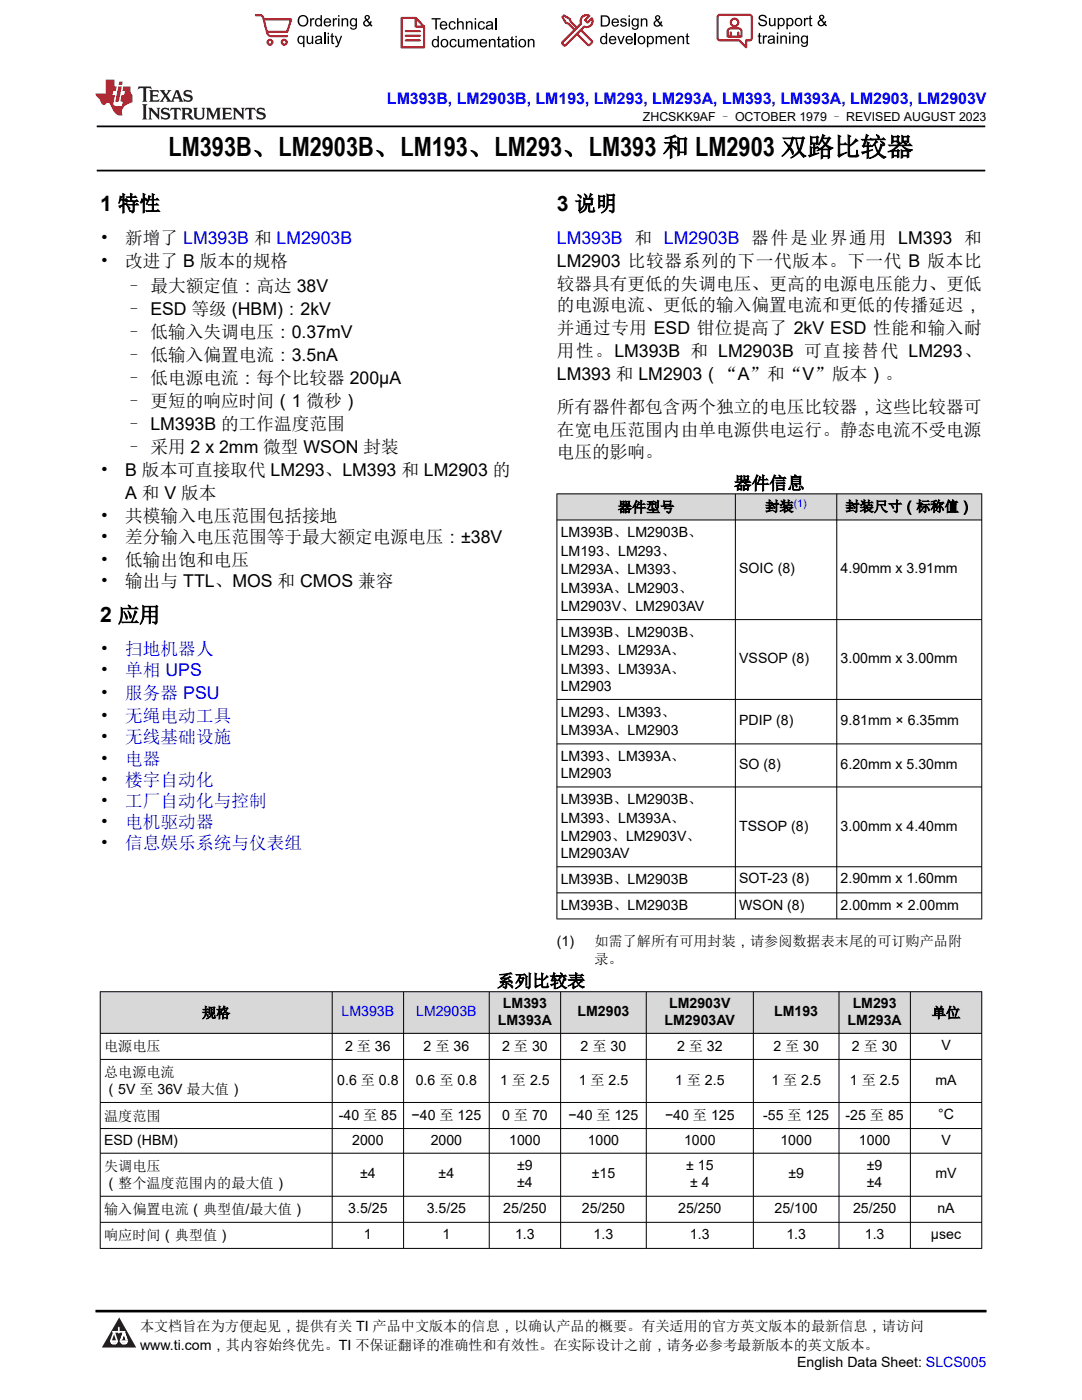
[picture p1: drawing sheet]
<svg xmlns="http://www.w3.org/2000/svg" width="216mm" height="279mm" viewBox="0 0 216 279" stroke-linecap="round" stroke-linejoin="round" font-family="sans-serif">
<path d="M19.3 25.2h177.3M19.3 34h177.3" fill="none" stroke="#000" stroke-width=".35"/>
<g fill="#d8d8d8">
<path d="M111.1 98.6h84.8v5.2h-84.8z" fill-rule="evenodd"/>
<path d="M111.2 98.6h35.5v5.1h-35.5z" fill-rule="evenodd"/>
<path d="M146.8 98.6h20.1v5.1h-20.1z" fill-rule="evenodd"/>
<path d="M167 98.6h28.8v5.1h-28.8z" fill-rule="evenodd"/>
</g>
<g fill="none" stroke="#000" stroke-width=".2">
<path d="M111.1 98.6h84.9M111.1 98.5v85M146.7 98.5v85M167 98.5v85M195.9 98.5v85M111.1 103.8h84.9M111.1 123.7h84.9M111.1 139.6h84.9M111.1 148.5h84.9M111.1 157.1h84.9M111.1 173h84.9M111.1 178.2h84.9"/>
<path d="M111.1 183.4h84.9"/>
</g>
<g fill="#d8d8d8">
<path d="M20 197.9h175.9v8.3h-175.9z" fill-rule="evenodd"/>
<path d="M20.1 198h46.1v8.2h-46.1z" fill-rule="evenodd"/>
<path d="M66.4 198h14.1v8.2h-14.1z" fill-rule="evenodd"/>
<path d="M80.6 198h17v8.2h-17z" fill-rule="evenodd"/>
<path d="M97.7 198h14.1v8.2h-14.1z" fill-rule="evenodd"/>
<path d="M111.9 198h17v8.2h-17z" fill-rule="evenodd"/>
<path d="M129 198h21.3v8.2h-21.3z" fill-rule="evenodd"/>
<path d="M150.4 198h17v8.2h-17z" fill-rule="evenodd"/>
<path d="M167.5 198h14.1v8.2h-14.1z" fill-rule="evenodd"/>
<path d="M181.7 198h14.1v8.2h-14.1z" fill-rule="evenodd"/>
</g>
<g fill="none" stroke="#000" stroke-width=".2">
<path d="M19.9 197.9h176.1M20 197.9v51.3M66.3 197.9v51.3M80.5 197.9v51.3M97.6 197.9v51.3M111.9 197.9v51.3M129 197.9v51.3M150.3 197.9v51.3M167.4 197.9v51.3M181.7 197.9v51.3M195.9 197.9v51.3M19.9 206.2h176.1"/>
<path d="M19.9 211.4h176.1M19.9 220h176.1M19.9 225.2h176.1M19.9 230.1h176.1M19.9 238.7h176.1M19.9 243.9h176.1M19.9 249.1h176.1"/>
</g>
<path d="M0 0h215.9v23.8h-215.9z" fill-rule="evenodd" fill="#fff"/>
<path d="M27.7 17.3l-.2 .6 .5-.3h.6v.1v2.2l-.2 .4h1l-.2-.4v-2.2v-.1h.5l.5 .3-.1-.6zM29.8 18l.2 .4v1.5l-.2 .4h1.9l.1-.6a1.08 1.08 0 0 1-1.3 .2v-.7h.6l.4 .2v-.6l-.4 .2h-.6v-.6l.2-.1a1 1 0 0 1 1 .2l-.1-.5zM31.8 18l1 1.1-1 1.2h.9l-.2-.2 .4-.7 .5 .7-.2 .2h1.6l-.2-.2 .1-.4h1l.1 .4-.1 .2h.9l-.2-.3-.8-2h-.5l-1 2.2-.8-1.1 .9-1.1h-.8l.2 .2-.5 .6-.3-.6 .1-.2zM35.2 18.4l.4 1h-.8zM36.8 18.1a.65 .65 0 0 0-.2 .7 .65 .65 0 0 0 .6 .5l.7 .1 .1 .3a.79 .79 0 0 1-.7 .4 .79 .79 0 0 1-.7-.5l.1 .7 .2-.1a.93 .93 0 0 0 1.1 .1 .93 .93 0 0 0 .4-1 1.46 1.46 0 0 0-1.2-.6l-.1-.3a1.09 1.09 0 0 1 1.2 .2l-.2-.6-.1 .1-.6-.2zM28.4 20.8l.2 .4v2.3l-.2 .3h1l-.2-.3v-2.3l.2-.4zM29.6 21.5l.2 .4v1.6l-.2 .3h.8l-.3-.3v-1.4l1.7 1.8v-2l.2-.4h-.8l.2 .2 .1 1.1-1.2-1.3zM32.3 21.7a.65 .65 0 0 0-.2 .7 .65 .65 0 0 0 .7 .4l.6 .2 .1 .2a.79 .79 0 0 1-.7 .4 .79 .79 0 0 1-.7-.5l.1 .7 .2-.1a.93 .93 0 0 0 1.1 .1 .93 .93 0 0 0 .4-.9 1.46 1.46 0 0 0-1.2-.6l-.1-.4a1.09 1.09 0 0 1 1.2 .2l-.2-.6-.1 .1-.6-.1zM34.1 21.5l-.1 .7a.63 .63 0 0 1 .7-.4l.1 1.7-.3 .3h1l-.2-.3v-1.7a.66 .66 0 0 1 .8 .4l-.1-.7zM36.2 21.5l.2 .4v1.6l-.2 .3h.9l-.2-.2v-.7h.5l.1 .2a.79 .79 0 0 0 1.2 .6l-1-.9a.61 .61 0 0 0 .6-.6 .61 .61 0 0 0-.5-.6zM36.9 21.8h.2a.47 .47 0 0 1 .5 .1 .47 .47 0 0 1 .1 .5l-.2 .2h-.6zM38.5 21.5l.2 .2a2.27 2.27 0 0 0 .4 2 1.04 1.04 0 0 0 1.7-.7v-1.3l.2-.2h-.8l.2 .4v1.1a.6 .6 0 0 1-.6 .6 .6 .6 0 0 1-.6-.6v-1.1l.3-.4zM41.1 21.5l.2 .4v1.6l-.2 .3h.7l-.2-.3v-1.5l.9 1.9 .8-1.9v1.5l-.2 .3h1l-.3-.3v-1.6l.3-.4h-.8l-.7 1.5-.7-1.5zM44.3 21.5l.2 .4v1.6l-.2 .3h1.9l.1-.5a1.09 1.09 0 0 1-1.3 .1v-.6h.6l.4 .1v-.6l-.4 .2h-.6v-.6l.2-.1a1.01 1.01 0 0 1 1 .3l-.1-.6zM46.4 21.5l.3 .4v1.6l-.3 .3h.8l-.2-.3v-1.4l1.6 1.8v-2l.2-.4h-.7l.2 .2v1.1l-1.2-1.3zM49 21.5l-.1 .7a.63 .63 0 0 1 .8-.4v1.7l-.3 .3h1l-.2-.3v-1.7a.66 .66 0 0 1 .8 .4l-.1-.7zM51.4 21.7a.65 .65 0 0 0-.2 .7 .65 .65 0 0 0 .6 .4l.6 .2 .2 .2a.79 .79 0 0 1-.8 .4 .79 .79 0 0 1-.6-.5l.1 .7 .2-.1a.93 .93 0 0 0 1 .1 .93 .93 0 0 0 .5-.9 1.46 1.46 0 0 0-1.3-.6l-.1-.4a1.09 1.09 0 0 1 1.3 .2l-.2-.6-.2 .1-.5-.1z" fill="#231f20"/>
<path d="M21.1 15.9v2.8h-2.1l.1 .3 .9 1a.95 .95 0 0 0 .9 .9 .59 .59 0 0 1 .6-.4 .59 .59 0 0 1 .5 .4l.4 .8a1.59 1.59 0 0 0 2.1 1.3 1.61 1.61 0 0 1 1-2.2l1-.4-.1-1.5a1.59 1.59 0 0 1-.4-1.6h-1.4l-.2 .9h.5l-.1 .8h-.5l-.2 1v.2l.4 .1-.2 .9h-.6a.73 .73 0 0 1-1.1-.7l.3-1.5h-.5l.2-.8h.5l.2-.9h-.5v-1.4zM23.6 17.3l-.6 3h.7l.6-3zM23.8 16.3l-.1 .7h.7l.1-.7z" fill="#ed1c24"/>
<g fill="#000">
<path d="M59.4 4.2a1.12 1.12 0 0 1 2.2 0 1.12 1.12 0 0 1-2.2 0zM59.9 3.5a.89 .89 0 0 0-.1 1.1 .89 .89 0 0 0 1.1 .4 .88 .88 0 0 0 .3-1.3 .88 .88 0 0 0-1.3-.2z" fill-rule="evenodd"/>
<path d="M59.5 7.3l.5-.2 .5 .3v-.3h.3v2.3h-.3v-.8a.74 .74 0 0 1-1 0 .74 .74 0 0 1-.1-1zM59.8 7.5a.57 .57 0 0 0-.2 .7 .57 .57 0 0 0 .8 .2 .57 .57 0 0 0 .1-.7 .57 .57 0 0 0-.7-.2z" fill-rule="evenodd"/>
<path d="M61.9 3.6h.2v.3l.2-.2 .3-.1 .2 .1-.1 .3a.36 .36 0 0 0-.5 0 .36 .36 0 0 0 0 .4v.9h-.3z" fill-rule="evenodd"/>
<path d="M61.2 7.1h.3v.9a.41 .41 0 0 0 .4 .6 .41 .41 0 0 0 .3-.6v-.9h.3v1.7h-.2v-.3a.58 .58 0 0 1-.7 .3 .58 .58 0 0 1-.4-.6z" fill-rule="evenodd"/>
<path d="M63 3.8l.5-.2 .5 .2v-.8h.2v2.3h-.2v-.2a.75 .75 0 0 1-1-.1 .75 .75 0 0 1-.1-1zM63.2 4a.57 .57 0 0 0-.1 .7 .57 .57 0 0 0 .8 .2 .57 .57 0 0 0 .1-.7 .57 .57 0 0 0-.8-.2z" fill-rule="evenodd"/>
<path d="M63 7.3a.74 .74 0 0 1 1-.1 .74 .74 0 0 1 .3 .9v.7h-.3v-.2a.57 .57 0 0 1-.8 .2 .57 .57 0 0 1-.2-.8l1-.3a.41 .41 0 0 0-.4-.4 .41 .41 0 0 0-.4 .4l-.3-.1zM63.2 8.2a.35 .35 0 0 0 .2 .5 .35 .35 0 0 0 .5-.3l.1-.4z" fill-rule="evenodd"/>
<path d="M65.4 6.5h.3v.3h-.3zM65.4 7.1h.3v1.7h-.3z" fill-rule="evenodd"/>
<path d="M64.8 3.8a.76 .76 0 0 1 .9-.1 .76 .76 0 0 1 .4 .8h-1.2a.47 .47 0 0 0 .3 .6 .47 .47 0 0 0 .6-.4l.3 .1a.82 .82 0 0 1-1.3 .3 .82 .82 0 0 1 0-1.3zM65 4l-.1 .3h.9l-.3-.4z" fill-rule="evenodd"/>
<path d="M66.4 3.6h.3v.3l.1-.2 .4-.1 .1 .1-.1 .3a.36 .36 0 0 0-.4 0 .36 .36 0 0 0-.1 .4v.9h-.3z" fill-rule="evenodd"/>
<path d="M66.1 6.7l.3-.1v.5h.3v.3h-.3v.9l.1 .2h.2v.3a.41 .41 0 0 1-.4-.1 .41 .41 0 0 1-.2-.4v-.9h-.2v-.3h.2z" fill-rule="evenodd"/>
<path d="M66.8 7.1h.3l.4 1.4 .5-1.4h.3l-.6 1.7a.57 .57 0 0 1-.8 .6v-.3a.37 .37 0 0 0 .5-.3z" fill-rule="evenodd"/>
<path d="M67.5 3h.2v.3h-.2zM67.5 3.6h.2v1.7h-.2z" fill-rule="evenodd"/>
<path d="M68.2 3.6h.2v.3a.58 .58 0 0 1 .7-.3 .58 .58 0 0 1 .4 .7v1h-.3v-1a.4 .4 0 0 0-.4-.5 .4 .4 0 0 0-.4 .6v.9h-.2z" fill-rule="evenodd"/>
<path d="M70 3.8l.5-.2 .5 .2v-.2h.2v1.5a.71 .71 0 0 1-.5 .8 .71 .71 0 0 1-.8-.5h.2a.46 .46 0 0 0 .6 .3 .46 .46 0 0 0 .3-.6 .78 .78 0 0 1-1.1-.2 .78 .78 0 0 1 .1-1.1zM70.2 4a.53 .53 0 0 0-.1 .8 .53 .53 0 0 0 .8 0 .54 .54 0 0 0 0-.7 .54 .54 0 0 0-.7-.1z" fill-rule="evenodd"/>
<path d="M72.9 3.1a.53 .53 0 0 1 .8 .1 .53 .53 0 0 1-.3 .8l.4 .5 .1-.3 .3 .1-.2 .5 .3 .3-.2 .2-.3-.3a.71 .71 0 0 1-1.2 .1 .71 .71 0 0 1 .4-1.1l-.3-.5zM73 3.5a.3 .3 0 0 0 .6 0 .3 .3 0 0 0-.6 0zM72.9 4.3a.45 .45 0 0 0 0 .7 .45 .45 0 0 0 .7-.2l-.5-.6z" fill-rule="evenodd"/>
<path d="M86.1 3.6h1.8v.3h-.7v2h-.3v-2h-.8z" fill-rule="evenodd"/>
<path d="M86.3 8l.5-.2 .5 .2v-.8h.3v2.2h-.3v-.2a.76 .76 0 0 1-1 0 .76 .76 0 0 1-.1-1zM86.6 8.1a.58 .58 0 0 0-.2 .8 .58 .58 0 0 0 .8 .2 .58 .58 0 0 0 .1-.8 .58 .58 0 0 0-.7-.2z" fill-rule="evenodd"/>
<path d="M88.2 7.9a.81 .81 0 0 1 1.1 .2 .81 .81 0 0 1-.2 1.1 .81 .81 0 0 1-1.1-.1l-.1-.8zM88.3 8.1a.57 .57 0 0 0 0 .9 .57 .57 0 0 0 .8 0 .57 .57 0 0 0 0-.8 .57 .57 0 0 0-.8-.1z" fill-rule="evenodd"/>
<path d="M88 4.4a.77 .77 0 0 1 .9-.1 .77 .77 0 0 1 .4 .8h-1.3a.48 .48 0 0 0 .4 .6 .48 .48 0 0 0 .6-.3h.3a.83 .83 0 0 1-1.3 .4 .83 .83 0 0 1 0-1.4zM88.2 4.6l-.2 .3h1l-.3-.4z" fill-rule="evenodd"/>
<path d="M89.7 4.4a.7 .7 0 0 1 1.2 .3l-.2 .1a.45 .45 0 0 0-.6-.3 .45 .45 0 0 0-.3 .6 .45 .45 0 0 0 .3 .6 .45 .45 0 0 0 .6-.4h.3a.76 .76 0 0 1-1.1 .6 .76 .76 0 0 1-.3-1.1z" fill-rule="evenodd"/>
<path d="M89.9 8a.7 .7 0 0 1 1.2 .3h-.3a.45 .45 0 0 0-.5-.3 .45 .45 0 0 0-.3 .6 .45 .45 0 0 0 .3 .6 .45 .45 0 0 0 .6-.4l.2 .1a.76 .76 0 0 1-1 .5 .76 .76 0 0 1-.4-1.1z" fill-rule="evenodd"/>
<path d="M91.2 3.6h.3v.8a.59 .59 0 0 1 .7-.2 .59 .59 0 0 1 .3 .7v1h-.2v-1a.4 .4 0 0 0-.5-.4 .4 .4 0 0 0-.3 .5v.9h-.3z" fill-rule="evenodd"/>
<path d="M91.4 7.8h.2v.9a.41 .41 0 0 0 .5 .5 .41 .41 0 0 0 .3-.5v-.9h.3v1.6h-.3v-.2a.58 .58 0 0 1-.7 .3 .58 .58 0 0 1-.3-.7z" fill-rule="evenodd"/>
<path d="M93 4.2h.2v.3a.59 .59 0 0 1 .7-.3 .59 .59 0 0 1 .4 .7v1h-.3v-1a.41 .41 0 0 0-.4-.5 .41 .41 0 0 0-.4 .6v.9h-.2z" fill-rule="evenodd"/>
<path d="M93.1 7.8h.3v.2a.56 .56 0 0 1 1 0 .54 .54 0 0 1 .6-.2 .54 .54 0 0 1 .4 .5v1.1h-.3v-1a.34 .34 0 0 0-.3-.4 .34 .34 0 0 0-.4 .3v1.1h-.3v-1a.38 .38 0 0 0-.5-.4 .38 .38 0 0 0-.2 .6v.8h-.3z" fill-rule="evenodd"/>
<path d="M94.7 3.6h.3v.3h-.3zM94.7 4.2h.3v1.7h-.3z" fill-rule="evenodd"/>
<path d="M95.5 4.4a.7 .7 0 0 1 1.3 .3l-.3 .1a.45 .45 0 0 0-.6-.3 .45 .45 0 0 0-.3 .6 .45 .45 0 0 0 .3 .6 .45 .45 0 0 0 .6-.4h.3a.76 .76 0 0 1-1.1 .6 .76 .76 0 0 1-.3-1.1z" fill-rule="evenodd"/>
<path d="M95.9 8a.77 .77 0 0 1 .9-.2 .77 .77 0 0 1 .4 .9h-1.2a.48 .48 0 0 0 .3 .5 .48 .48 0 0 0 .6-.3h.3a.83 .83 0 0 1-1.3 .4 .83 .83 0 0 1 0-1.3zM96.1 8.1l-.1 .4h.9l-.2-.5z" fill-rule="evenodd"/>
<path d="M97.5 7.8h.3v.2a.59 .59 0 0 1 .7-.2 .59 .59 0 0 1 .4 .6v1h-.3v-1a.41 .41 0 0 0-.5-.4 .41 .41 0 0 0-.3 .5v.9h-.3z" fill-rule="evenodd"/>
<path d="M97.1 4.4a.74 .74 0 0 1 1-.1 .74 .74 0 0 1 .3 .9v.7h-.3v-.2a.59 .59 0 0 1-.8 .2 .59 .59 0 0 1-.3-.8l1.1-.3a.42 .42 0 0 0-.4-.4 .42 .42 0 0 0-.5 .4l-.2-.1zM97.3 5.3a.36 .36 0 0 0 .2 .5 .36 .36 0 0 0 .5-.2l.1-.5z" fill-rule="evenodd"/>
<path d="M99.4 7.4l.2-.2v.6h.3v.2h-.3v1l.1 .2h.2l.1 .2a.41 .41 0 0 1-.5 0 .41 .41 0 0 1-.1-.4v-1h-.2v-.2h.2z" fill-rule="evenodd"/>
<path d="M100.3 8a.74 .74 0 0 1 .9-.2 .74 .74 0 0 1 .3 .9l.1 .7h-.3v-.2a.59 .59 0 0 1-.8 .3 .59 .59 0 0 1-.3-.8l1-.3a.42 .42 0 0 0-.3-.4 .42 .42 0 0 0-.5 .3h-.3zM100.5 8.8a.36 .36 0 0 0 .1 .5 .36 .36 0 0 0 .5-.2l.2-.5z" fill-rule="evenodd"/>
<path d="M102 7.4l.3-.2v.6h.3v.2h-.3v1l.1 .2h.2v.2a.41 .41 0 0 1-.5 0 .41 .41 0 0 1-.1-.4v-1h-.2v-.2h.2z" fill-rule="evenodd"/>
<path d="M102.8 7.2h.3v.3h-.3zM102.8 7.8h.3v1.6h-.3z" fill-rule="evenodd"/>
<path d="M103.7 7.9a.81 .81 0 0 1 1.1 .2 .81 .81 0 0 1-.1 1.1 .81 .81 0 0 1-1.2-.1v-.8zM103.9 8.1a.57 .57 0 0 0-.1 .9 .57 .57 0 0 0 .8 0 .57 .57 0 0 0 0-.8 .57 .57 0 0 0-.7-.1z" fill-rule="evenodd"/>
<path d="M105.3 7.8h.3v.2a.59 .59 0 0 1 .7-.2 .59 .59 0 0 1 .4 .6v1h-.3v-1a.41 .41 0 0 0-.5-.4 .41 .41 0 0 0-.3 .5v.9h-.3z" fill-rule="evenodd"/>
<path d="M119.9 3.1h.7a1.12 1.12 0 0 1 1.1 1.1 1.12 1.12 0 0 1-1 1.1h-.8zM120.2 3.3v1.7h.4a.86 .86 0 0 0 .8-.8 .86 .86 0 0 0-.8-.9z" fill-rule="evenodd"/>
<path d="M119.9 7.4l.5-.3 .5 .3v-.8h.2v2.2h-.2v-.2a.75 .75 0 0 1-1 0 .75 .75 0 0 1-.1-1zM120.1 7.5a.57 .57 0 0 0-.1 .8 .57 .57 0 0 0 .8 .2 .57 .57 0 0 0 .1-.8 .57 .57 0 0 0-.8-.2z" fill-rule="evenodd"/>
<path d="M121.7 7.4a.76 .76 0 0 1 .9-.2 .76 .76 0 0 1 .4 .9h-1.2a.47 .47 0 0 0 .3 .5 .47 .47 0 0 0 .6-.3h.3a.82 .82 0 0 1-1.3 .4 .82 .82 0 0 1 0-1.3zM121.9 7.5l-.1 .3h.9l-.3-.4z" fill-rule="evenodd"/>
<path d="M122.2 3.9a.76 .76 0 0 1 .9-.2 .76 .76 0 0 1 .4 .9h-1.2a.47 .47 0 0 0 .4 .5 .47 .47 0 0 0 .5-.3h.3a.82 .82 0 0 1-1.3 .4 .82 .82 0 0 1 0-1.3zM122.5 4l-.2 .3h.9l-.2-.4z" fill-rule="evenodd"/>
<path d="M123.9 3.8a.71 .71 0 0 1 1.1 .3h-.2a.32 .32 0 0 0-.4-.3 .32 .32 0 0 0-.3 .4h.1a.75 .75 0 0 1 .9 .8 .72 .72 0 0 1-.7 .3 .72 .72 0 0 1-.7-.5h.3a.36 .36 0 0 0 .4 .4 .36 .36 0 0 0 .3-.5 .8 .8 0 0 1-.9-.7z" fill-rule="evenodd"/>
<path d="M123.2 7.2h.3l.4 1.3 .5-1.3h.3l-.7 1.6h-.2z" fill-rule="evenodd"/>
<path d="M125.4 3.1h.3v.3h-.3zM125.4 3.7h.3v1.6h-.3z" fill-rule="evenodd"/>
<path d="M125 7.4a.76 .76 0 0 1 .9-.2 .76 .76 0 0 1 .4 .9h-1.2a.47 .47 0 0 0 .3 .5 .47 .47 0 0 0 .6-.3h.3a.82 .82 0 0 1-1.3 .4 .82 .82 0 0 1 0-1.3zM125.2 7.5l-.1 .3h.9l-.2-.4z" fill-rule="evenodd"/>
<path d="M126.2 3.9l.5-.3 .5 .3v-.2h.2v1.4a.71 .71 0 0 1-.5 .8 .71 .71 0 0 1-.8-.5l.2 .1a.46 .46 0 0 0 .6 .2 .46 .46 0 0 0 .3-.6 .78 .78 0 0 1-1.1-.1 .78 .78 0 0 1 .1-1.1zM126.4 4a.53 .53 0 0 0-.1 .8 .53 .53 0 0 0 .8 0 .54 .54 0 0 0 0-.7 .54 .54 0 0 0-.7-.1z" fill-rule="evenodd"/>
<path d="M127.5 7.3a.8 .8 0 0 1 1.1 .2 .8 .8 0 0 1-.1 1.1 .8 .8 0 0 1-1.2-.1v-.8zM127.7 7.5a.56 .56 0 0 0-.1 .9 .56 .56 0 0 0 .8-.1 .56 .56 0 0 0 0-.7 .56 .56 0 0 0-.7-.1z" fill-rule="evenodd"/>
<path d="M127.9 3.7h.2v.2a.58 .58 0 0 1 .7-.2 .58 .58 0 0 1 .4 .6v1h-.3v-1a.4 .4 0 0 0-.4-.4 .4 .4 0 0 0-.4 .5v.9h-.2z" fill-rule="evenodd"/>
<path d="M129.1 7.2h.2v.2a.72 .72 0 0 1 1-.1 .72 .72 0 0 1 .2 1 .64 .64 0 0 1-.5 .5 .64 .64 0 0 1-.6-.2v.8h-.3zM129.5 7.5a.56 .56 0 0 0-.2 .8 .56 .56 0 0 0 .8 .2 .56 .56 0 0 0 .1-.8 .56 .56 0 0 0-.7-.2z" fill-rule="evenodd"/>
<path d="M130.8 7.2h.3v.2a.55 .55 0 0 1 .9 0 .53 .53 0 0 1 .6-.3 .53 .53 0 0 1 .4 .6v1.1h-.2v-1a.34 .34 0 0 0-.3-.4 .34 .34 0 0 0-.4 .3v1.1h-.3v-1a.37 .37 0 0 0-.5-.4 .37 .37 0 0 0-.2 .6v.8h-.3z" fill-rule="evenodd"/>
<path d="M130.8 3.2a.53 .53 0 0 1 .9 .1 .53 .53 0 0 1-.4 .8l.4 .5 .2-.4 .2 .1-.2 .5 .4 .3-.2 .3-.3-.4a.71 .71 0 0 1-1.2 .1 .71 .71 0 0 1 .3-1.1l-.2-.5zM130.9 3.6a.3 .3 0 0 0 .6 0 .3 .3 0 0 0-.6 0zM130.9 4.3a.45 .45 0 0 0 0 .7 .45 .45 0 0 0 .7-.2l-.5-.6z" fill-rule="evenodd"/>
<path d="M133.6 7.4a.76 .76 0 0 1 .9-.2 .76 .76 0 0 1 .3 .9h-1.2a.47 .47 0 0 0 .4 .5 .47 .47 0 0 0 .6-.3h.2a.82 .82 0 0 1-1.2 .4 .82 .82 0 0 1 0-1.3zM133.8 7.5l-.2 .3h1l-.3-.4z" fill-rule="evenodd"/>
<path d="M135.2 7.2h.2v.2a.58 .58 0 0 1 .7-.2 .58 .58 0 0 1 .4 .6v1h-.3v-1a.4 .4 0 0 0-.4-.4 .4 .4 0 0 0-.3 .5v.9h-.3z" fill-rule="evenodd"/>
<path d="M137 6.8l.3-.2v.6h.2v.2h-.2v1v.2h.2l.1 .2a.41 .41 0 0 1-.5 0 .41 .41 0 0 1-.1-.5v-.9h-.2v-.2h.2z" fill-rule="evenodd"/>
<path d="M151.6 3.1a.88 .88 0 0 1 1.4 .5h-.3a.49 .49 0 0 0-.5-.5 .49 .49 0 0 0-.5 .6l.1 .1a1.06 1.06 0 0 1 1.2 1 .95 .95 0 0 1-.9 .4 .95 .95 0 0 1-.8-.7h.3a.58 .58 0 0 0 .6 .5 .58 .58 0 0 0 .5-.6l-.2-.1a.95 .95 0 0 1-1.1-.9z" fill-rule="evenodd"/>
<path d="M151.4 6.7l.3-.2v.6h.2v.2h-.2v1v.2h.2l.1 .2a.41 .41 0 0 1-.5 0 .41 .41 0 0 1-.1-.5v-.9h-.2v-.2h.2z" fill-rule="evenodd"/>
<path d="M152.2 7.1h.3v.2l.1-.2h.4h.1l-.1 .3a.36 .36 0 0 0-.4 0 .36 .36 0 0 0-.1 .5v.8h-.3z" fill-rule="evenodd"/>
<path d="M153.3 7.3a.74 .74 0 0 1 1-.2 .74 .74 0 0 1 .3 .9l.1 .7h-.3l-.1-.2a.57 .57 0 0 1-.8 .3 .57 .57 0 0 1-.1-.9l.9-.2a.41 .41 0 0 0-.4-.4 .41 .41 0 0 0-.4 .3h-.3zM153.5 8.1a.35 .35 0 0 0 .2 .5 .35 .35 0 0 0 .5-.2l.1-.5z" fill-rule="evenodd"/>
<path d="M153.4 3.6h.3v.9a.41 .41 0 0 0 .4 .5 .41 .41 0 0 0 .4-.5v-.9h.2v1.6h-.2v-.2a.58 .58 0 0 1-.7 .2 .58 .58 0 0 1-.4-.6z" fill-rule="evenodd"/>
<path d="M155 6.5h.3v.3h-.3zM155 7.1h.3v1.6h-.3z" fill-rule="evenodd"/>
<path d="M155.2 3.6h.2v.2a.72 .72 0 0 1 1-.1 .72 .72 0 0 1 .2 1 .64 .64 0 0 1-.5 .5 .64 .64 0 0 1-.6-.2v.8h-.3zM155.6 3.9a.56 .56 0 0 0-.2 .8 .56 .56 0 0 0 .8 .2 .56 .56 0 0 0 .1-.8 .56 .56 0 0 0-.7-.2z" fill-rule="evenodd"/>
<path d="M155.7 7.1h.3v.2a.58 .58 0 0 1 .7-.2 .58 .58 0 0 1 .3 .6v1h-.3v-1a.4 .4 0 0 0-.4-.4 .4 .4 0 0 0-.3 .5v.9h-.3z" fill-rule="evenodd"/>
<path d="M156.9 3.6h.3v.2a.72 .72 0 0 1 .9-.1 .72 .72 0 0 1 .2 1 .64 .64 0 0 1-.4 .5 .64 .64 0 0 1-.7-.2v.8h-.3zM157.3 3.9a.56 .56 0 0 0-.1 .8 .56 .56 0 0 0 .7 .2 .56 .56 0 0 0 .2-.8 .56 .56 0 0 0-.8-.2z" fill-rule="evenodd"/>
<path d="M157.4 6.5h.3v.3h-.3zM157.4 7.1h.3v1.6h-.3z" fill-rule="evenodd"/>
<path d="M158.1 7.1h.3v.2a.58 .58 0 0 1 .7-.2 .58 .58 0 0 1 .4 .6v1h-.3v-1a.4 .4 0 0 0-.5-.4 .4 .4 0 0 0-.3 .5v.9h-.3z" fill-rule="evenodd"/>
<path d="M158.8 3.7a.8 .8 0 0 1 1.1 .2 .8 .8 0 0 1-.1 1.1 .8 .8 0 0 1-1.1-.1l-.1-.8zM159 3.9a.56 .56 0 0 0-.1 .9 .56 .56 0 0 0 .9 0 .56 .56 0 0 0-.1-.8 .56 .56 0 0 0-.7-.1z" fill-rule="evenodd"/>
<path d="M160 7.3l.5-.2 .5 .2v-.2h.2v1.4a.71 .71 0 0 1-.5 .9 .71 .71 0 0 1-.9-.5h.3a.46 .46 0 0 0 .6 .2 .46 .46 0 0 0 .2-.6 .78 .78 0 0 1-1-.1 .78 .78 0 0 1 .1-1.1zM160.2 7.4a.53 .53 0 0 0-.1 .8 .53 .53 0 0 0 .8 0 .54 .54 0 0 0 0-.7 .54 .54 0 0 0-.7-.1z" fill-rule="evenodd"/>
<path d="M160.4 3.6h.3v.2l.1-.2h.4h.1l-.1 .3a.36 .36 0 0 0-.4 0 .36 .36 0 0 0-.1 .5v.8h-.3z" fill-rule="evenodd"/>
<path d="M161.5 3.2l.3-.2v.6h.3v.2h-.3v1v.2h.3v.2a.41 .41 0 0 1-.5 0 .41 .41 0 0 1-.1-.5v-.9h-.2v-.2h.2z" fill-rule="evenodd"/>
<path d="M163.6 3.1a.53 .53 0 0 1 .8 .1 .53 .53 0 0 1-.3 .8l.4 .5 .1-.3h.3l-.2 .5 .3 .3-.2 .3-.3-.3a.71 .71 0 0 1-1.2 .1 .71 .71 0 0 1 .4-1.2l-.3-.5zM163.7 3.5a.3 .3 0 0 0 .5 0 .3 .3 0 0 0-.5 0zM163.6 4.2a.45 .45 0 0 0 0 .8 .45 .45 0 0 0 .7-.3l-.5-.6z" fill-rule="evenodd"/>
</g>
<path d="M64.8 6.5v2.3M98.9 3.6v2.3M126.8 6.6v2.2" fill="none" stroke="#000" stroke-width=".28"/>
<g fill="none" stroke="#de0000" stroke-width=".42">
<path d="M51.1 3l1 .1a1.4 1.4 0 0 1 .6 1.2l.7 2.5a.95 .95 0 0 0 1.1 .4h2.8M52.7 3.9h5.4l-.8 2.4h-4M80.1 3.6h2.8v1.7h1.7v4.2h-4.5zM81 7.1h2.8M81 6.2h2.8M81 8.1h2.8M82.9 3.6l1.7 1.7M115.1 5.5l-1.3-1.2-.1-.5-1.2-.7-.3 .3 .7 1.1 .5 .2 1.3 1.3M115.9 6l2.2 2.2v.3l-.5 .5h-.3l-2.2-2.2zM115.9 6l.7-.7a1.19 1.19 0 0 0 1.3-.3 1.19 1.19 0 0 0 .2-1.4l-.9 .9-.4-.5 .8-.8a1.19 1.19 0 0 0-1.4 .1 1.19 1.19 0 0 0-.2 1.4l-3.8 3.7v.3l.3 .3h.3l2.3-2.2M143.2 3.2l.4-.2h6l.4 .2v4.4l-.2 .4-.9 .1v1.3l-1.4-1.3h-3.9l-.4-.3zM145.4 5.8l.4-.1h1.6a.61 .61 0 0 1 .6 .6v1h-2.8v-1z"/>
<path d="M145.8 6.5v.8M147.3 6.5v.8"/>
<circle cx="53.9" cy="8.4" r=".49"/>
<circle cx="56.7" cy="8.4" r=".49"/>
<circle cx="146.6" cy="4.5" r=".75"/>
</g>
<path d="M0 261.4h215.9v18h-215.9z" fill-rule="evenodd" fill="#fff"/>
<path d="M23.8 262.9l3.4 6h-6.9z" fill="#231f20"/>
<path d="M22.1 267.7h1.3l-.4 .5h-.3a.55 .55 0 0 1-.6-.5z" fill-rule="evenodd" fill="#fff"/>
<path d="M22.1 267.7h1.3l-.4 .5h-.3a.55 .55 0 0 1-.6-.5z" fill="none" stroke="#231f20" stroke-width=".34"/>
<path d="M22.1 267.7h1.3l-.4 .5h-.5zM22.6 265.8h.1M22.6 265.8h2.3zM23.7 265.9h.1M23.7 264.9v1zM24 267.7h.1" fill="none" stroke="#fff" stroke-width=".34"/>
<path d="M24.7 265.8l-.7 1.9z" fill="#fff"/>
<path d="M24.7 265.8l-.7 1.9z" fill="none" stroke="#fff" stroke-width=".34"/>
<path d="M24.7 265.8l.7 1.9z" fill="#fff"/>
<path d="M22.8 265.8l-.7 1.9zM22.8 265.8l.6 1.9zM24.7 265.8l.7 1.9zM25.3 267.7h.1" fill="none" stroke="#fff" stroke-width=".34"/>
<path d="M24.1 267.7h1.3a.65 .65 0 0 1-.6 .5 .65 .65 0 0 1-.7-.5z" fill-rule="evenodd" fill="#fff"/>
<path d="M24.1 267.7h1.3a.65 .65 0 0 1-.6 .5 .65 .65 0 0 1-.7-.5z" fill="none" stroke="#231f20" stroke-width=".34"/>
<path d="M24 267.7h.1M24.1 267.7h1.3l-.4 .5h-.5z" fill="none" stroke="#fff" stroke-width=".34"/>
<path d="M19 261.7h177.8" fill="none" stroke="#000" stroke-width=".53"/>
<text font-size="5.3" x="33.6" y="31.2">LM393B、LM2903B、LM193、LM293、LM393 和 LM2903 双路比较器</text>
<g font-size="4.2">
<text x="20" y="42.1">1 特性</text>
<text x="111.1" y="42.1">3 说明</text>
<text x="20" y="124.2">2 应用</text>
</g>
<g font-size="3.5">
<text x="20" y="48.6">•</text>
<text x="20" y="53.2">•</text>
<text x="25" y="48.6">新增了 LM393B 和 LM2903B</text>
<text x="25" y="53.2">改进了 B 版本的规格</text>
<text x="111.1" y="53.2">LM2903 比较器系列的下一代版本。下一代 B 版本比</text>
<text x="25" y="58.3">– 最大额定值：高达 38V</text>
<text x="111.1" y="57.8">较器具有更低的失调电压、更高的电源电压能力、更低</text>
<text x="25" y="62.9">– ESD 等级 (HBM)：2kV</text>
<text x="111.1" y="62">的电源电流、更低的输入偏置电流和更低的传播延迟，</text>
<text x="25" y="67.5">– 低输入失调电压：0.37mV</text>
<text x="111.1" y="71.2">用性。LM393B 和 LM2903B 可直接替代 LM293、</text>
<text x="111.1" y="66.6">并通过专用 ESD 钳位提高了 2kV ESD 性能和输入耐</text>
<text x="25" y="72.1">– 低输入偏置电流：3.5nA</text>
<text x="25" y="76.7">– 低电源电流：每个比较器 200µA</text>
<text x="111.1" y="75.8">LM393 和 LM2903（“A”和“V”版本）。</text>
<text x="25" y="81.3">– 更短的响应时间（1 微秒）</text>
<text x="111.1" y="82.5">所有器件都包含两个独立的电压比较器，这些比较器可</text>
<text x="25" y="85.8">– LM393B 的工作温度范围</text>
<text x="111.1" y="87.1">在宽电压范围内由单电源供电运行。静态电流不受电源</text>
<text x="20" y="95">•</text>
<text x="25" y="90.4">– 采用 2 x 2mm 微型 WSON 封装</text>
<text x="25" y="95">B 版本可直接取代 LM293、LM393 和 LM2903 的</text>
<text x="111.1" y="91.3">电压的影响。</text>
<text x="25" y="99.6">A 和 V 版本</text>
<text x="146.5" y="97.7">器件信息</text>
<text x="20" y="104.2">•</text>
<text x="25" y="104.2">共模输入电压范围包括接地</text>
<text x="20" y="108.4">•</text>
<text x="20" y="113">•</text>
<text x="25" y="108.4">差分输入电压范围等于最大额定电源电压：±38V</text>
<text x="25" y="113">低输出饱和电压</text>
<text x="20" y="117.2">•</text>
<text x="25" y="117.2">输出与 TTL、MOS 和 CMOS 兼容</text>
<text x="20" y="130.7">•</text>
<text x="20" y="135">•</text>
<text x="20" y="139.5">•</text>
<text x="20" y="144.1">•</text>
<text x="20" y="148.4">•</text>
<text x="20" y="152.6">•</text>
<text x="20" y="156.8">•</text>
<text x="20" y="161.1">•</text>
<text x="20" y="165.3">•</text>
<text x="20" y="169.5">•</text>
<text x="99.1" y="197">系列比较表</text>
</g>
<g font-size="3.5" fill="#00f">
<text x="111.1" y="48.6">LM393B 和 LM2903B 器件是业界通用 LM393 和</text>
<text x="25" y="130.7">扫地机器人</text>
<text x="25" y="135">单相 UPS</text>
<text x="25" y="139.5">服务器 PSU</text>
<text x="25" y="144.1">无绳电动工具</text>
<text x="25" y="148.4">无线基础设施</text>
<text x="25" y="152.6">电器</text>
<text x="25" y="156.8">楼宇自动化</text>
<text x="25" y="161.1">工厂自动化与控制</text>
<text x="25" y="165.3">电机驱动器</text>
<text x="25" y="169.5">信息娱乐系统与仪表组</text>
</g>
<text font-size="3.2" fill="#00f" x="77.2" y="20.8">LM393B, LM2903B, LM193, LM293, LM293A, LM393, LM393A, LM2903, LM2903V</text>
<g font-size="2.8">
<text x="111.9" y="107.2">LM393B、LM2903B、</text>
<text x="123.3" y="102.2">器件型号</text>
<text x="152.7" y="102">封装</text>
<text x="168.7" y="102">封装尺寸（标称值）</text>
<text x="111.9" y="110.9">LM193、LM293、</text>
<text x="111.9" y="114.6">LM293A、LM393、</text>
<text x="111.9" y="118.3">LM393A、LM2903、</text>
<text x="147.5" y="114.4">SOIC (8)</text>
<text x="167.7" y="114.4">4.90mm x 3.91mm</text>
<text x="111.9" y="121.9">LM2903V、LM2903AV</text>
<text x="111.9" y="127.1">LM393B、LM2903B、</text>
<text x="111.9" y="130.8">LM293、LM293A、</text>
<text x="111.9" y="134.5">LM393、LM393A、</text>
<text x="111.9" y="137.9">LM2903</text>
<text x="147.5" y="132.4">VSSOP (8)</text>
<text x="167.7" y="132.4">3.00mm x 3.00mm</text>
<text x="111.9" y="143.1">LM293、LM393、</text>
<text x="111.9" y="146.7">LM393A、LM2903</text>
<text x="147.5" y="144.8">PDIP (8)</text>
<text x="167.7" y="144.8">9.81mm × 6.35mm</text>
<text x="111.9" y="151.9">LM393、LM393A、</text>
<text x="111.9" y="155.3">LM2903</text>
<text x="147.5" y="153.5">SO (8)</text>
<text x="167.7" y="153.5">6.20mm x 5.30mm</text>
<text x="111.9" y="160.5">LM393B、LM2903B、</text>
<text x="111.9" y="164.2">LM393、LM393A、</text>
<text x="111.9" y="167.9">LM2903、LM2903V、</text>
<text x="147.5" y="165.7">TSSOP (8)</text>
<text x="167.7" y="165.7">3.00mm x 4.40mm</text>
<text x="111.9" y="171.3">LM2903AV</text>
<text x="111.9" y="176.5">LM393B、LM2903B</text>
<text x="147.5" y="176.3">SOT-23 (8)</text>
<text x="167.7" y="176.3">2.90mm x 1.60mm</text>
<text x="111.9" y="181.7">LM393B、LM2903B</text>
<text x="147.5" y="181.5">WSON (8)</text>
<text x="167.7" y="181.5">2.00mm × 2.00mm</text>
<text x="111.1" y="188.7">(1)</text>
<text x="118.6" y="188.7">如需了解所有可用封装，请参阅数据表末尾的可订购产品附</text>
<text x="118.6" y="192.4">录。</text>
<text x="40.3" y="203.1">规格</text>
<text x="100.4" y="201.1">LM393</text>
<text x="115.2" y="202.8">LM2903</text>
<text x="133.5" y="201.1">LM2903V</text>
<text x="154.5" y="202.8">LM193</text>
<text x="170.1" y="201.1">LM293</text>
<text x="186" y="203.1">单位</text>
<text x="20.8" y="209.8">电源电压</text>
<text x="68.9" y="209.7">2 至 36</text>
<text x="84.5" y="209.7">2 至 36</text>
<text x="99.3" y="204.5">LM393A</text>
<text x="100.2" y="209.7">2 至 30</text>
<text x="115.9" y="209.7">2 至 30</text>
<text x="132.6" y="204.5">LM2903AV</text>
<text x="135.1" y="209.7">2 至 32</text>
<text x="154.3" y="209.7">2 至 30</text>
<text x="169.1" y="204.5">LM293A</text>
<text x="170" y="209.7">2 至 30</text>
<text x="187.8" y="209.6">V</text>
<text x="20.8" y="214.9">总电源电流</text>
<text x="20.8" y="218.3">（5V 至 36V 最大值）</text>
<text x="67.3" y="216.6">0.6 至 0.8</text>
<text x="83" y="216.6">0.6 至 0.8</text>
<text x="99.8" y="216.6">1 至 2.5</text>
<text x="115.5" y="216.6">1 至 2.5</text>
<text x="134.7" y="216.6">1 至 2.5</text>
<text x="153.9" y="216.6">1 至 2.5</text>
<text x="169.6" y="216.6">1 至 2.5</text>
<text x="186.7" y="216.5">mA</text>
<text x="20.8" y="223.6">温度范围</text>
<text x="67.6" y="223.5">-40 至 85</text>
<text x="82.1" y="223.5">−40 至 125</text>
<text x="100.2" y="223.5">0 至 70</text>
<text x="113.5" y="223.5">−40 至 125</text>
<text x="132.7" y="223.5">−40 至 125</text>
<text x="152.3" y="223.5">-55 至 125</text>
<text x="168.7" y="223.5">-25 至 85</text>
<text x="187.2" y="223.4">°C</text>
<text x="20.8" y="228.4">ESD (HBM)</text>
<text x="20.8" y="233.6">失调电压</text>
<text x="70.3" y="228.4">2000</text>
<text x="85.9" y="228.4">2000</text>
<text x="101.6" y="228.4">1000</text>
<text x="103.2" y="233.5">±9</text>
<text x="117.3" y="228.4">1000</text>
<text x="136.5" y="228.4">1000</text>
<text x="136.9" y="233.5">± 15</text>
<text x="155.7" y="228.4">1000</text>
<text x="171.4" y="228.4">1000</text>
<text x="173" y="233.5">±9</text>
<text x="187.8" y="228.4">V</text>
<text x="20.8" y="237">（整个温度范围内的最大值）</text>
<text x="71.9" y="235.2">±4</text>
<text x="87.5" y="235.2">±4</text>
<text x="103.2" y="236.9">±4</text>
<text x="118.1" y="235.2">±15</text>
<text x="137.7" y="236.9">± 4</text>
<text x="157.3" y="235.2">±9</text>
<text x="173" y="236.9">±4</text>
<text x="186.7" y="235.2">mV</text>
<text x="20.8" y="242.2">输入偏置电流（典型值/最大值）</text>
<text x="69.5" y="242.1">3.5/25</text>
<text x="85.2" y="242.1">3.5/25</text>
<text x="100.4" y="242.1">25/250</text>
<text x="116.1" y="242.1">25/250</text>
<text x="135.3" y="242.1">25/250</text>
<text x="154.6" y="242.1">25/100</text>
<text x="170.2" y="242.1">25/250</text>
<text x="187.1" y="242.1">nA</text>
<text x="20.8" y="247.4">响应时间（典型值）</text>
<text x="72.6" y="247.3">1</text>
<text x="88.3" y="247.3">1</text>
<text x="102.8" y="247.3">1.3</text>
<text x="118.5" y="247.3">1.3</text>
<text x="137.7" y="247.3">1.3</text>
<text x="156.9" y="247.3">1.3</text>
<text x="172.6" y="247.3">1.3</text>
<text x="185.8" y="247.3">µsec</text>
<text x="27.9" y="265.7">本文档旨在为方便起见，提供有关 TI 产品中文版本的信息，以确认产品的概要。有关适用的官方英文版本的最新信息，请访问</text>
<text x="27.9" y="269.4">www.ti.com，其内容始终优先。TI 不保证翻译的准确性和有效性。在实际设计之前，请务必参考最新版本的英文版本。</text>
<text x="159" y="272.8">English Data Sheet: SLCS005</text>
</g>
<g font-size="2.8" fill="#00f">
<text x="68.2" y="202.8">LM393B</text>
<text x="83" y="202.8">LM2903B</text>
</g>
<text font-size="2.5" x="128.3" y="24.2">ZHCSKK9AF – OCTOBER 1979 – REVISED AUGUST 2023</text>
<text font-size="2.1" fill="#00f" x="158.4" y="101.1">(1)</text>
</svg>
